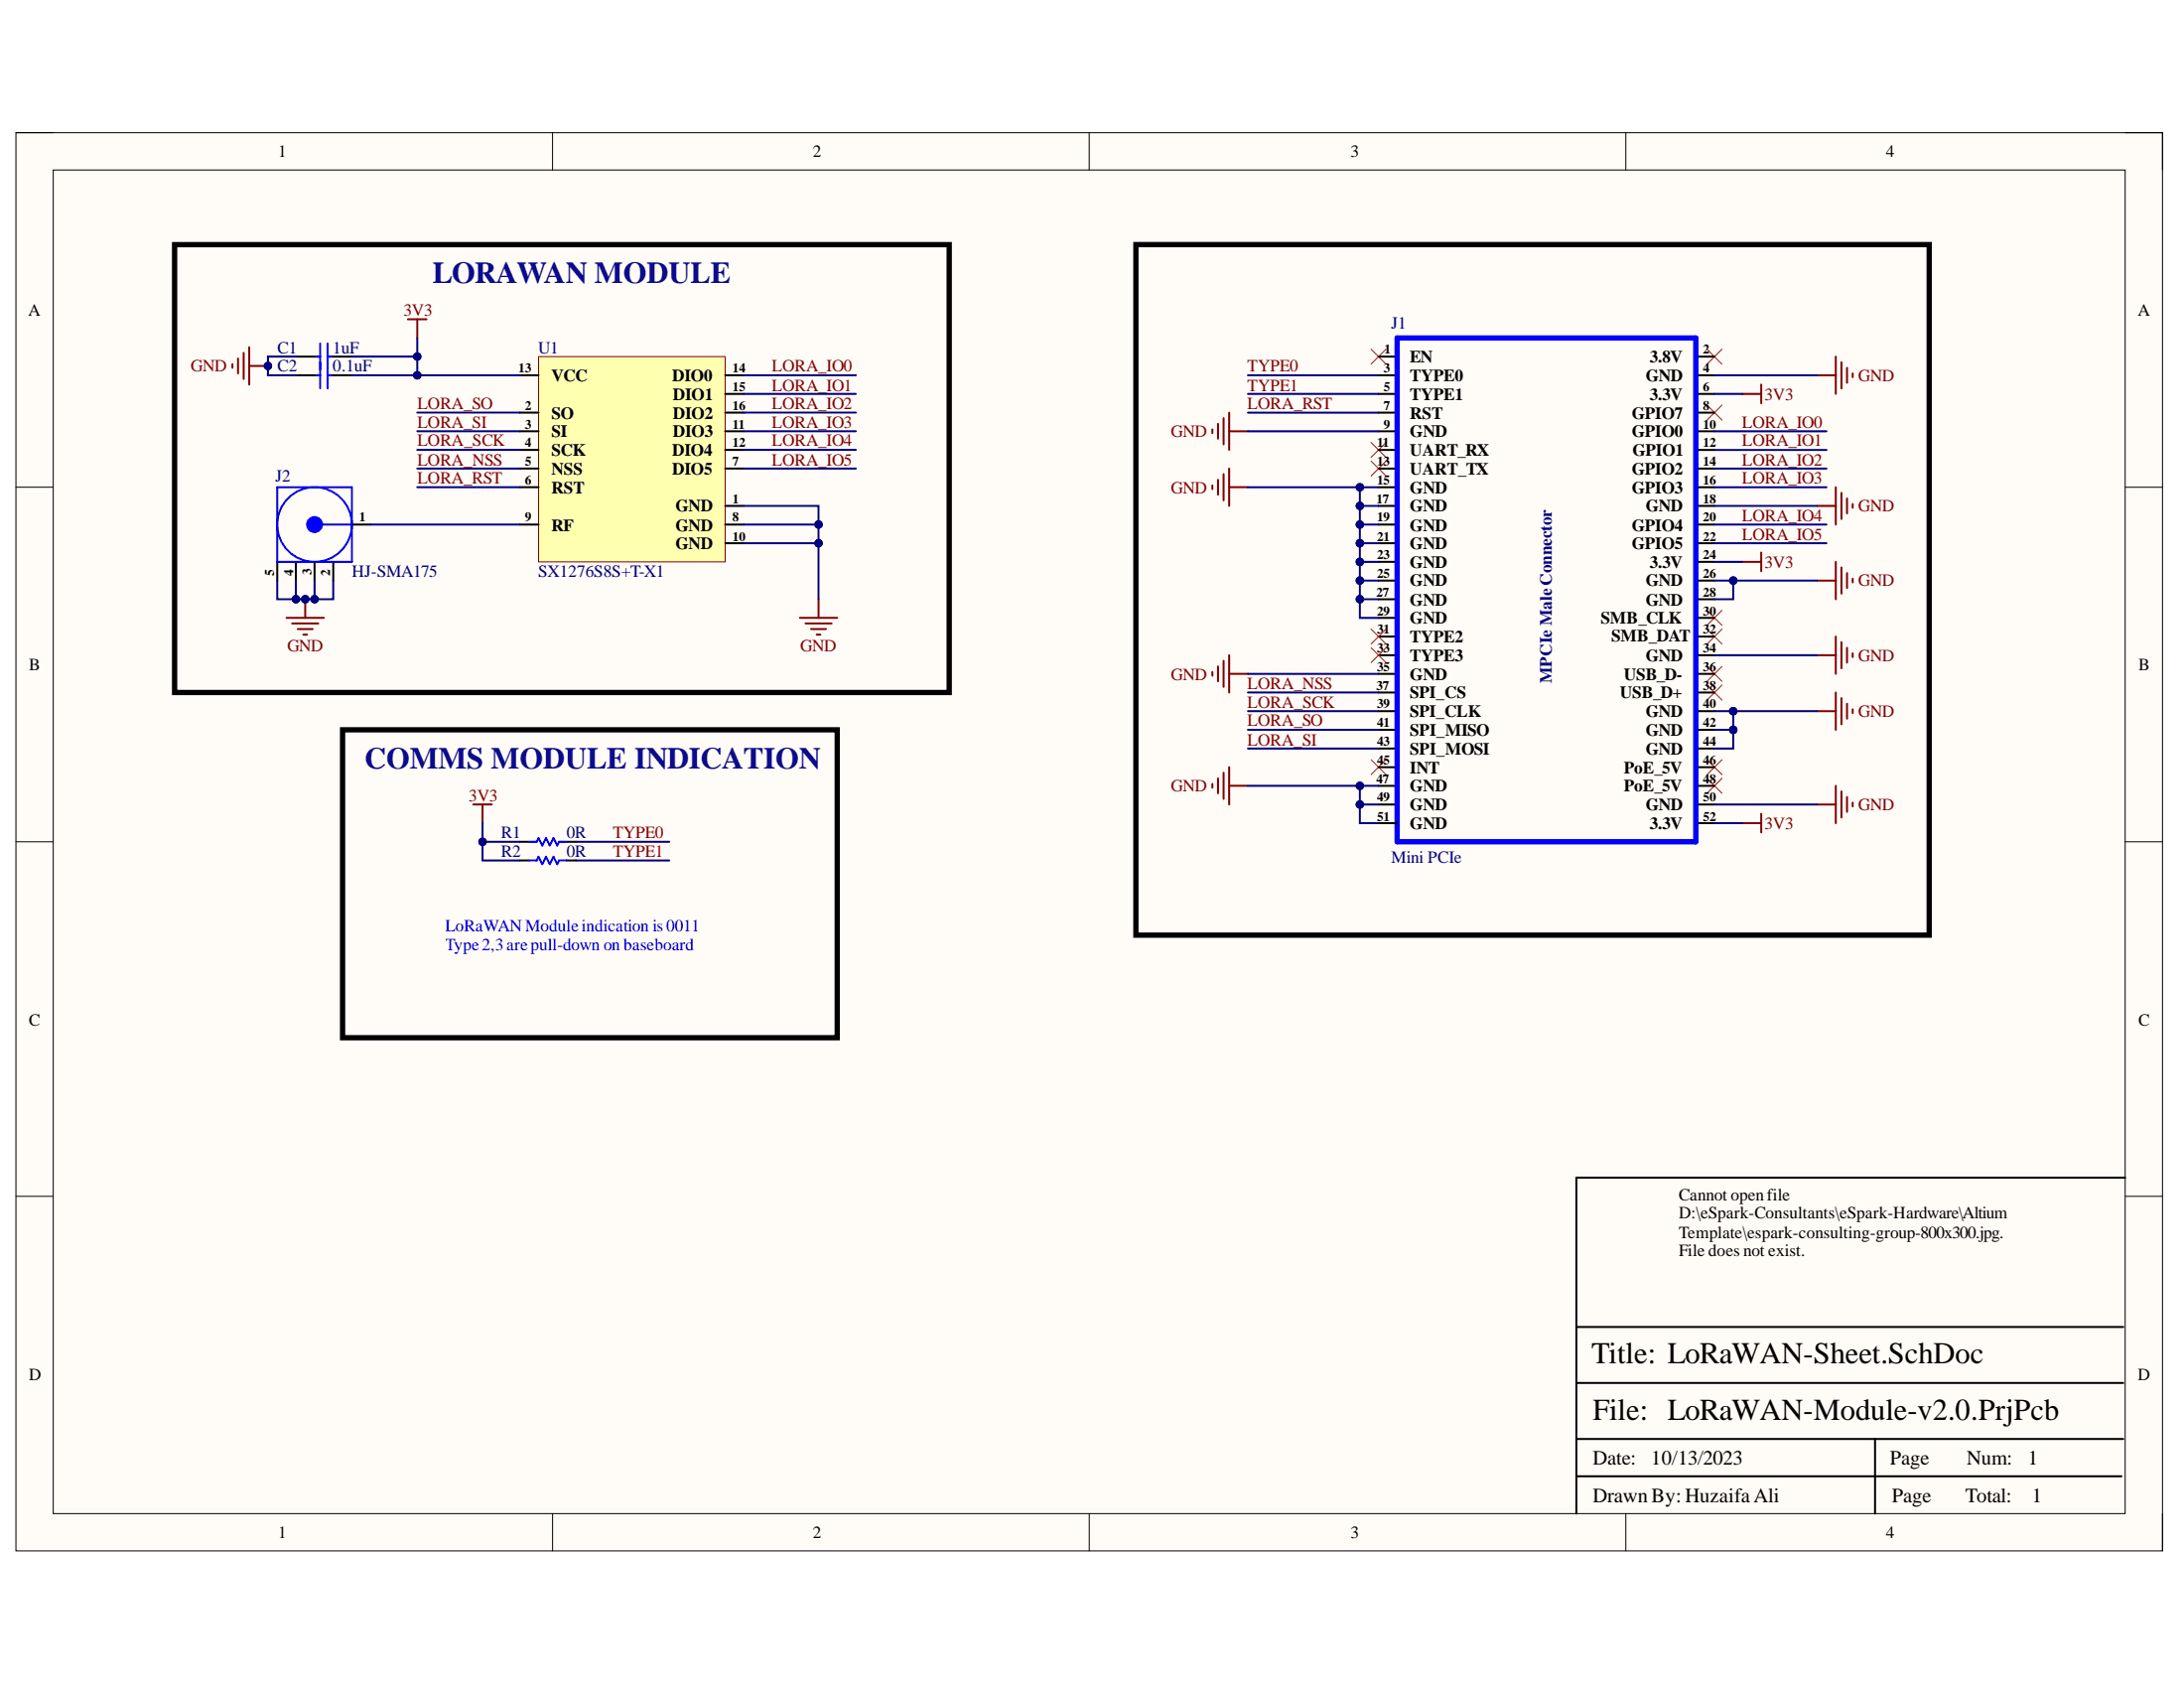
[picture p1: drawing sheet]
<svg xmlns="http://www.w3.org/2000/svg" width="279mm" height="216mm" viewBox="0 0 279 216" stroke-linecap="round" stroke-linejoin="round" font-family="sans-serif">
<path d="M2 17h274.6v181.4h-274.6z" fill-rule="evenodd" fill="#fffcf8"/>
<path d="M2 17h274.6v181.4h-274.6z" fill="none" stroke="#000" stroke-width=".13"/>
<path d="M6.8 21.7h265.1v171.9h-265.1z" fill-rule="evenodd" fill="#fffcf8"/>
<g fill="none" stroke="#000" stroke-width=".13">
<path d="M2 17h4.8M70.7 17v4.7M139.3 17v4.7M208 17v4.7M271.9 17h4.7v4.7M6.8 21.7h265.1v171.9h-265.1zM2 62.3h4.8M271.9 62.3h4.7M2 107.7h4.8M271.9 107.7h4.7M2 153h4.8M271.9 153h4.7"/>
<path d="M70.7 193.6v4.8M139.3 193.6v4.8M208 193.6v4.8M276.6 193.6v4.8"/>
</g>
<path d="M37.9 45.6h3.1M37.9 48h3.1M41.9 45.6h3.1M41.9 48h3.1M271.9 150.6h-70.2v43M201.7 176.9h69.9M201.7 169.7h69.9M201.7 188.8h69.7M201.7 184.1h69.9M239.9 184.1v9.5" fill="none" stroke="#000" stroke-width=".25"/>
<path d="M22.3 31.3h99.1v57.3h-99.1zM43.8 93.3h63.3v39.4h-63.3z" fill="none" stroke="#000" stroke-width=".68"/>
<g fill="none" stroke="#800000" stroke-width=".25">
<path d="M29.7 46.6v.4M30.5 45.8v2M31.2 45.1v3.4M31.9 44.4v4.8M31.9 46.8h2.4M52.2 40.8h2.4M53.4 40.8v2.4M102.3 79h4.8M103 79.7h3.4M104.7 76.6v2.4M103.8 80.5h1.9M104.5 81.2h.5"/>
<path d="M60.5 102.9h2.4M61.7 102.9v2.4"/>
</g>
<path d="M40.5 45.6h.5M40.5 48h.5M41 43.9v5.8M41.9 43.9v5.8M41.9 45.6h.5M41.9 48h.5" fill="none" stroke="#00f" stroke-width=".25"/>
<circle cx="34.3" cy="46.8" r=".48" fill="#000080"/>
<circle cx="34.3" cy="46.8" r=".48" fill="none" stroke="#000080" stroke-width=".13"/>
<path d="M36.7 79h4.7M37.4 79.7h3.3M39 76.6v2.4M38.1 80.5h1.9M38.8 81.2h.5" fill="none" stroke="#800000" stroke-width=".25"/>
<circle cx="39.1" cy="76.6" r=".48" fill="#000080"/>
<circle cx="39.1" cy="76.6" r=".48" fill="none" stroke="#000080" stroke-width=".13"/>
<path d="M68.9 45.6h23.9v26.3h-23.9z" fill-rule="evenodd" fill="#ffffb0"/>
<path d="M68.9 45.6h23.9v26.3h-23.9z" fill="none" stroke="#800000" stroke-width=".13"/>
<g fill="none" stroke="#000" stroke-width=".25">
<path d="M66.5 52.8h2.4M66.5 55.2h2.4M66.5 57.5h2.4M66.5 59.9h2.4M66.5 48h2.4M92.8 52.8h2.4M92.8 55.2h2.4M92.8 57.5h2.4M92.8 59.9h2.4M92.8 48h2.4M92.8 50.4h2.4M176.4 52.8h2.3"/>
<path d="M176.4 55.2h2.3M176.4 59.9h2.3M176.4 48h2.3M176.4 50.4h2.3M176.4 45.6h2.3M176.4 57.6h2.3M216.9 52.8h2.4M216.9 55.2h2.4M216.9 59.9h2.4M216.9 48h2.4M216.9 50.4h2.4M216.9 45.6h2.4"/>
<path d="M216.9 57.6h2.4M35.5 71.9v2.4M66.5 62.3h2.4M66.5 67.1h2.4M92.8 64.7h2.4M92.8 67.1h2.4M92.8 69.5h2.4M176.4 64.7h2.3M176.4 62.3h2.3M176.4 67.1h2.3M176.4 69.5h2.3M176.4 71.9h2.3"/>
<path d="M176.4 74.3h2.3M176.4 76.6h2.3M176.4 79h2.3M216.9 64.7h2.4M216.9 62.3h2.4M216.9 67.1h2.4M216.9 69.5h2.4M216.9 71.9h2.4M216.9 74.3h2.4M216.9 76.6h2.4M216.9 79h2.4M176.4 81.4h2.3"/>
<path d="M176.4 83.8h2.3M176.4 86.2h2.3M176.4 88.6h2.3M176.4 91h2.3M176.4 93.3h2.3M176.4 95.7h2.3M176.4 98.1h2.3M216.9 81.4h2.4M216.9 83.8h2.4M216.9 86.2h2.4M216.9 88.6h2.4M216.9 91h2.4"/>
<path d="M216.9 93.3h2.4M216.9 95.7h2.4M216.9 98.1h2.4M66.5 107.7h1.2M66.5 110.1h1.2M72.5 107.7h1.2M72.5 110.1h1.2M176.4 100.5h2.3M176.4 102.9h2.3M176.4 105.3h2.3M216.9 100.5h2.4M216.9 102.9h2.4"/>
<path d="M216.9 105.3h2.4"/>
</g>
<g fill="none" stroke="#800000" stroke-width=".25">
<path d="M155.1 54.9v.5M155.8 54.2v1.9M156.5 53.5v3.3M157.2 52.8v4.7M157.2 59.9v4.8M157.2 55.2h2.4M222.9 50.4h2.4M225.3 49.2v2.4M232.5 48h2.4M234.9 45.6v4.8M235.6 46.3v3.4M236.3 47v2"/>
<path d="M237 47.8v.4M155.1 62.1v.5M155.8 61.4v1.9M156.5 60.6v3.4M157.2 62.3h2.4M222.9 71.9h2.4M225.3 70.7v2.4M232.5 74.3h2.4M232.5 64.7h2.4M234.9 62.3v4.8M234.9 71.9v4.7M235.6 63v3.4"/>
<path d="M235.6 72.6v3.3M236.3 63.8v1.9M236.3 73.3v1.9M237 64.5v.4M237 74v.5M155.1 86v.4M155.8 85.2v1.9M155.8 99.6v1.9M156.5 84.5v3.4M156.5 98.8v3.4M157.2 83.8v4.8M157.2 98.1v4.8"/>
<path d="M157.2 86.2h2.4M232.5 91h2.4M232.5 83.8h2.4M234.9 81.4v4.8M234.9 88.6v4.7M235.6 82.1v3.4M235.6 89.3v3.3M236.3 82.9v1.9M236.3 90v1.9M237 83.6v.4M237 90.7v.5M155.1 100.3v.4"/>
<path d="M157.2 100.5h2.4M222.9 105.3h2.4M225.3 104.1v2.4M232.5 102.9h2.4M234.9 100.5v4.8M235.6 101.2v3.4M236.3 101.9v1.9M237 102.7v.4"/>
</g>
<g fill="none" stroke="#f00" stroke-width=".13">
<path d="M175.4 56.6l1.9 1.9M175.4 59l1.9 1.9M175.4 44.7l1.9 1.9M177.3 56.6l-1.9 1.9M177.3 59l-1.9 1.9M177.3 44.7l-1.9 1.9M218.4 44.7l1.9 1.9M218.4 51.8l1.9 1.9M220.3 44.7l-1.9 1.9M220.3 51.8l-1.9 1.9M218.4 78.1l1.9 1.9M220.3 78.1l-1.9 1.9"/>
<path d="M175.4 97.2l1.9 1.9M175.4 80.5l1.9 1.9M175.4 82.9l1.9 1.9M177.3 97.2l-1.9 1.9M177.3 80.5l-1.9 1.9M177.3 82.9l-1.9 1.9M218.4 80.5l1.9 1.9M218.4 85.2l1.9 1.9M218.4 87.6l1.9 1.9M218.4 97.2l1.9 1.9M218.4 99.6l1.9 1.9M220.3 80.5l-1.9 1.9"/>
<path d="M220.3 85.2l-1.9 1.9M220.3 87.6l-1.9 1.9M220.3 97.2l-1.9 1.9M220.3 99.6l-1.9 1.9"/>
</g>
<path d="M145.3 31.3h101.5v88.3h-101.5z" fill="none" stroke="#000" stroke-width=".68"/>
<path d="M178.7 43.2h38.2v64.5h-38.2z" fill="none" stroke="#00f" stroke-width=".68"/>
<g fill="none" stroke="#00f" stroke-width=".25">
<path d="M67.7 107.7h1l.2-.5 .5 .9 .5-.9 .4 .9 .5-.9 .5 .9 .2-.4h1M67.7 110.1h1l.2-.5 .5 .9 .5-.9 .4 .9 .5-.9 .5 .9 .2-.4h1"/>
<circle cx="40.2" cy="67.1" r="4.8"/>
</g>
<circle cx="40.2" cy="67.1" r=".96" fill="#00f"/>
<g fill="none" stroke="#00f" stroke-width=".25">
<path d="M35.5 62.3h9.5v9.6h-9.5zM41.2 67.1h3.8"/>
<circle cx="40.2" cy="67.1" r=".96"/>
</g>
<path d="M37.9 71.9v2.4M40.2 71.9v2.4M42.6 71.9v2.4M45 67.1h2.4" fill="none" stroke="#000" stroke-width=".25"/>
<path d="M61.7 105.3v2.4h4.8" fill="none" stroke="#000080" stroke-width=".25"/>
<circle cx="61.7" cy="107.7" r=".48" fill="#000080"/>
<circle cx="61.7" cy="107.7" r=".48" fill="none" stroke="#000080" stroke-width=".13"/>
<path d="M61.7 107.7v2.4h4.8M73.7 107.7h11.9M73.7 110.1h11.9" fill="none" stroke="#000080" stroke-width=".25"/>
<circle cx="61.7" cy="107.7" r=".48" fill="#000080"/>
<circle cx="61.7" cy="107.7" r=".48" fill="none" stroke="#000080" stroke-width=".13"/>
<path d="M53.4 52.8h13.1M53.4 55.2h13.1M53.4 57.5h13.1M53.4 59.9h13.1M95.2 52.8h14.3M95.2 55.2h14.3M95.2 57.5h14.3M95.2 59.9h14.3M95.2 48h14.3M95.2 50.4h14.3M53.4 62.3h13.1M95.2 69.5h9.5v7.1" fill="none" stroke="#000080" stroke-width=".25"/>
<circle cx="104.7" cy="69.5" r=".48" fill="#000080"/>
<circle cx="104.7" cy="69.5" r=".48" fill="none" stroke="#000080" stroke-width=".13"/>
<path d="M95.2 67.1h9.5v2.4" fill="none" stroke="#000080" stroke-width=".25"/>
<circle cx="104.7" cy="67.1" r=".48" fill="#000080"/>
<circle cx="104.7" cy="67.1" r=".48" fill="none" stroke="#000080" stroke-width=".13"/>
<circle cx="104.7" cy="69.5" r=".48" fill="#000080"/>
<circle cx="104.7" cy="69.5" r=".48" fill="none" stroke="#000080" stroke-width=".13"/>
<path d="M95.2 64.7h9.5v2.4" fill="none" stroke="#000080" stroke-width=".25"/>
<circle cx="104.7" cy="67.1" r=".48" fill="#000080"/>
<circle cx="104.7" cy="67.1" r=".48" fill="none" stroke="#000080" stroke-width=".13"/>
<path d="M53.4 43.2v4.8h13.1" fill="none" stroke="#000080" stroke-width=".25"/>
<circle cx="53.4" cy="45.6" r=".48" fill="#000080"/>
<circle cx="53.4" cy="45.6" r=".48" fill="none" stroke="#000080" stroke-width=".13"/>
<circle cx="53.4" cy="48" r=".48" fill="#000080"/>
<circle cx="53.4" cy="48" r=".48" fill="none" stroke="#000080" stroke-width=".13"/>
<path d="M45 45.6h8.4M47.4 67.1h19.1" fill="none" stroke="#000080" stroke-width=".25"/>
<circle cx="53.4" cy="45.6" r=".48" fill="#000080"/>
<circle cx="53.4" cy="45.6" r=".48" fill="none" stroke="#000080" stroke-width=".13"/>
<path d="M45 48h8.4" fill="none" stroke="#000080" stroke-width=".25"/>
<circle cx="53.4" cy="48" r=".48" fill="#000080"/>
<circle cx="53.4" cy="48" r=".48" fill="none" stroke="#000080" stroke-width=".13"/>
<path d="M37.9 45.6h-3.6v2.4h3.6" fill="none" stroke="#000080" stroke-width=".25"/>
<circle cx="34.3" cy="46.8" r=".48" fill="#000080"/>
<circle cx="34.3" cy="46.8" r=".48" fill="none" stroke="#000080" stroke-width=".13"/>
<path d="M40.2 74.3v2.3" fill="none" stroke="#000080" stroke-width=".25"/>
<circle cx="40.2" cy="76.6" r=".48" fill="#000080"/>
<circle cx="40.2" cy="76.6" r=".48" fill="none" stroke="#000080" stroke-width=".13"/>
<path d="M37.9 74.3v2.3" fill="none" stroke="#000080" stroke-width=".25"/>
<circle cx="37.9" cy="76.6" r=".48" fill="#000080"/>
<circle cx="37.9" cy="76.6" r=".48" fill="none" stroke="#000080" stroke-width=".13"/>
<path d="M35.5 74.3v2.3h7.1v-2.3" fill="none" stroke="#000080" stroke-width=".25"/>
<circle cx="40.2" cy="76.6" r=".48" fill="#000080"/>
<circle cx="40.2" cy="76.6" r=".48" fill="none" stroke="#000080" stroke-width=".13"/>
<circle cx="39.1" cy="76.6" r=".48" fill="#000080"/>
<circle cx="39.1" cy="76.6" r=".48" fill="none" stroke="#000080" stroke-width=".13"/>
<circle cx="37.9" cy="76.6" r=".48" fill="#000080"/>
<circle cx="37.9" cy="76.6" r=".48" fill="none" stroke="#000080" stroke-width=".13"/>
<path d="M159.6 52.8h16.8M159.6 55.2h16.8M174 64.7h2.4" fill="none" stroke="#000080" stroke-width=".25"/>
<circle cx="174" cy="64.7" r=".48" fill="#000080"/>
<circle cx="174" cy="64.7" r=".48" fill="none" stroke="#000080" stroke-width=".13"/>
<path d="M174 67.1h2.4" fill="none" stroke="#000080" stroke-width=".25"/>
<circle cx="174" cy="67.1" r=".48" fill="#000080"/>
<circle cx="174" cy="67.1" r=".48" fill="none" stroke="#000080" stroke-width=".13"/>
<path d="M174 69.5h2.4" fill="none" stroke="#000080" stroke-width=".25"/>
<circle cx="174" cy="69.5" r=".48" fill="#000080"/>
<circle cx="174" cy="69.5" r=".48" fill="none" stroke="#000080" stroke-width=".13"/>
<path d="M174 71.9h2.4" fill="none" stroke="#000080" stroke-width=".25"/>
<circle cx="174" cy="71.9" r=".48" fill="#000080"/>
<circle cx="174" cy="71.9" r=".48" fill="none" stroke="#000080" stroke-width=".13"/>
<path d="M174 74.3h2.4" fill="none" stroke="#000080" stroke-width=".25"/>
<circle cx="174" cy="74.3" r=".48" fill="#000080"/>
<circle cx="174" cy="74.3" r=".48" fill="none" stroke="#000080" stroke-width=".13"/>
<path d="M174 76.6h2.4" fill="none" stroke="#000080" stroke-width=".25"/>
<circle cx="174" cy="76.6" r=".48" fill="#000080"/>
<circle cx="174" cy="76.6" r=".48" fill="none" stroke="#000080" stroke-width=".13"/>
<path d="M159.6 86.2h16.8M174 100.5v2.4h2.4" fill="none" stroke="#000080" stroke-width=".25"/>
<circle cx="174" cy="102.9" r=".48" fill="#000080"/>
<circle cx="174" cy="102.9" r=".48" fill="none" stroke="#000080" stroke-width=".13"/>
<circle cx="174" cy="100.5" r=".48" fill="#000080"/>
<circle cx="174" cy="100.5" r=".48" fill="none" stroke="#000080" stroke-width=".13"/>
<path d="M174 102.9v2.4h2.4" fill="none" stroke="#000080" stroke-width=".25"/>
<circle cx="174" cy="102.9" r=".48" fill="#000080"/>
<circle cx="174" cy="102.9" r=".48" fill="none" stroke="#000080" stroke-width=".13"/>
<g fill="none" stroke="#000080" stroke-width=".25">
<path d="M219.3 57.6h14.4M219.3 59.9h14.4M219.3 50.4h3.6M219.3 48h13.2M219.3 62.3h14.4M219.3 69.5h14.4M219.3 67.1h14.4M219.3 71.9h3.6M219.3 64.7h13.2M221.7 74.3v2.3h-2.4M159.6 93.3h16.8M159.6 95.7h16.8"/>
<path d="M159.6 91h16.8M159.6 88.6h16.8M219.3 83.8h13.2M219.3 102.9h13.2M219.3 105.3h3.6"/>
</g>
<circle cx="221.7" cy="74.3" r=".48" fill="#000080"/>
<circle cx="221.7" cy="74.3" r=".48" fill="none" stroke="#000080" stroke-width=".13"/>
<path d="M221.7 91v2.3h-2.4" fill="none" stroke="#000080" stroke-width=".25"/>
<circle cx="221.7" cy="93.3" r=".48" fill="#000080"/>
<circle cx="221.7" cy="93.3" r=".48" fill="none" stroke="#000080" stroke-width=".13"/>
<circle cx="221.7" cy="91" r=".48" fill="#000080"/>
<circle cx="221.7" cy="91" r=".48" fill="none" stroke="#000080" stroke-width=".13"/>
<path d="M221.7 93.3v2.4h-2.4" fill="none" stroke="#000080" stroke-width=".25"/>
<circle cx="221.7" cy="93.3" r=".48" fill="#000080"/>
<circle cx="221.7" cy="93.3" r=".48" fill="none" stroke="#000080" stroke-width=".13"/>
<path d="M159.6 48h16.8M159.6 50.4h16.8M219.3 55.2h14.4M159.6 100.5h16.8" fill="none" stroke="#000080" stroke-width=".25"/>
<circle cx="174" cy="100.5" r=".48" fill="#000080"/>
<circle cx="174" cy="100.5" r=".48" fill="none" stroke="#000080" stroke-width=".13"/>
<path d="M159.6 62.3h16.8" fill="none" stroke="#000080" stroke-width=".25"/>
<circle cx="174" cy="62.3" r=".48" fill="#000080"/>
<circle cx="174" cy="62.3" r=".48" fill="none" stroke="#000080" stroke-width=".13"/>
<path d="M174 62.3v16.7h2.4" fill="none" stroke="#000080" stroke-width=".25"/>
<circle cx="174" cy="76.6" r=".48" fill="#000080"/>
<circle cx="174" cy="76.6" r=".48" fill="none" stroke="#000080" stroke-width=".13"/>
<circle cx="174" cy="74.3" r=".48" fill="#000080"/>
<circle cx="174" cy="74.3" r=".48" fill="none" stroke="#000080" stroke-width=".13"/>
<circle cx="174" cy="71.9" r=".48" fill="#000080"/>
<circle cx="174" cy="71.9" r=".48" fill="none" stroke="#000080" stroke-width=".13"/>
<circle cx="174" cy="69.5" r=".48" fill="#000080"/>
<circle cx="174" cy="69.5" r=".48" fill="none" stroke="#000080" stroke-width=".13"/>
<circle cx="174" cy="67.1" r=".48" fill="#000080"/>
<circle cx="174" cy="67.1" r=".48" fill="none" stroke="#000080" stroke-width=".13"/>
<circle cx="174" cy="64.7" r=".48" fill="#000080"/>
<circle cx="174" cy="64.7" r=".48" fill="none" stroke="#000080" stroke-width=".13"/>
<circle cx="174" cy="62.3" r=".48" fill="#000080"/>
<circle cx="174" cy="62.3" r=".48" fill="none" stroke="#000080" stroke-width=".13"/>
<path d="M219.3 91h13.2" fill="none" stroke="#000080" stroke-width=".25"/>
<circle cx="221.7" cy="91" r=".48" fill="#000080"/>
<circle cx="221.7" cy="91" r=".48" fill="none" stroke="#000080" stroke-width=".13"/>
<path d="M219.3 74.3h13.2" fill="none" stroke="#000080" stroke-width=".25"/>
<circle cx="221.7" cy="74.3" r=".48" fill="#000080"/>
<circle cx="221.7" cy="74.3" r=".48" fill="none" stroke="#000080" stroke-width=".13"/>
<g font-size="3.9" fill="#0b0b8e">
<text x="55.3" y="36.2">LORAWAN MODULE</text>
<text x="46.6" y="98.3">COMMS MODULE INDICATION</text>
</g>
<g font-size="3.9">
<text x="203.6" y="174.4">Title: LoRaWAN-Sheet.SchDoc</text>
<text x="203.8" y="181.6">File: LoRaWAN-Module-v2.0.PrjPcb</text>
</g>
<g font-size="2.6">
<text x="203.8" y="187.3">Date:</text>
<text x="211.2" y="187.3">10/13/2023</text>
<text x="241.8" y="187.3">Page</text>
<text x="251.6" y="187.3">Num:</text>
<text x="259.5" y="187.3">1</text>
<text x="203.8" y="192.1">Drawn By: HuzaifaAli</text>
<text x="242.1" y="192.1">Page</text>
<text x="251.4" y="192.1">Total:</text>
<text x="260" y="192.1">1</text>
</g>
<g font-size="2.2">
<text x="35.6" y="20.1">1</text>
<text x="104" y="20.1">2</text>
<text x="172.8" y="20.1">3</text>
<text x="241.3" y="20.1">4</text>
<text x="3.6" y="40.4">A</text>
<text x="273.5" y="40.4">A</text>
<text x="180.4" y="46.4">EN</text>
<text x="211" y="46.4">3.8V</text>
<text x="70.5" y="53.5">SO</text>
<text x="70.5" y="48.7">VCC</text>
<text x="86" y="48.7">DIO0</text>
<text x="86.1" y="51.2">DIO1</text>
<text x="86.1" y="53.5">DIO2</text>
<text x="180.4" y="48.7">TYPE0</text>
<text x="180.4" y="51.2">TYPE1</text>
<text x="180.4" y="53.5">RST</text>
<text x="208.8" y="53.5">GPIO7</text>
<text x="210.5" y="48.7">GND</text>
<text x="211" y="51.2">3.3V</text>
<text x="70.5" y="55.9">SI</text>
<text x="70.5" y="58.3">SCK</text>
<text x="86" y="58.3">DIO4</text>
<text x="86.1" y="55.9">DIO3</text>
<text x="180.4" y="55.9">GND</text>
<text x="180.4" y="58.3">UART_RX</text>
<text x="208.8" y="55.9">GPIO0</text>
<text x="208.8" y="58.3">GPIO1</text>
<text x="70.5" y="60.7">NSS</text>
<text x="70.5" y="63.1">RST</text>
<text x="86" y="60.7">DIO5</text>
<text x="86.4" y="65.4">GND</text>
<text x="180.4" y="60.7">UART_TX</text>
<text x="180.4" y="63.1">GND</text>
<text x="180.4" y="65.4">GND</text>
<text x="208.8" y="60.7">GPIO2</text>
<text x="208.8" y="63.1">GPIO3</text>
<text x="210.5" y="65.4">GND</text>
<text x="70.5" y="67.9">RF</text>
<text x="86.4" y="67.9">GND</text>
<text x="86.4" y="70.3">GND</text>
<text x="180.4" y="67.9">GND</text>
<text x="180.4" y="70.3">GND</text>
<text x="208.8" y="67.9">GPIO4</text>
<text x="208.8" y="70.3">GPIO5</text>
<text x="180.4" y="72.6">GND</text>
<text x="180.4" y="75">GND</text>
<text x="180.4" y="77.4">GND</text>
<text x="210.5" y="75">GND</text>
<text x="210.5" y="77.4">GND</text>
<text x="211" y="72.6">3.3V</text>
<text x="180.4" y="79.8">GND</text>
<text x="180.4" y="82.2">TYPE2</text>
<text x="204.8" y="79.8">SMB_CLK</text>
<text x="206.1" y="82.1">SMB_DAT</text>
<text x="3.7" y="85.7">B</text>
<text x="180.4" y="84.5">TYPE3</text>
<text x="180.4" y="87">GND</text>
<text x="180.4" y="89.3">SPI_CS</text>
<text x="207.2" y="89.3">USB_D+</text>
<text x="207.7" y="87">USB_D-</text>
<text x="210.5" y="84.5">GND</text>
<text x="273.6" y="85.7">B</text>
<text x="180.4" y="91.7">SPI_CLK</text>
<text x="180.4" y="94.1">SPI_MISO</text>
<text x="210.5" y="91.7">GND</text>
<text x="210.5" y="94.1">GND</text>
<text x="180.4" y="96.5">SPI_MOSI</text>
<text x="180.4" y="98.9">INT</text>
<text x="180.4" y="101.3">GND</text>
<text x="207.7" y="98.9">PoE_5V</text>
<text x="207.7" y="101.3">PoE_5V</text>
<text x="210.5" y="96.5">GND</text>
<text x="180.4" y="103.6">GND</text>
<text x="180.4" y="106.1">GND</text>
<text x="210.5" y="103.6">GND</text>
<text x="211" y="106.1">3.3V</text>
<text x="3.7" y="131.1">C</text>
<text x="273.6" y="131.1">C</text>
<text x="214.8" y="153.5">Cannot openfile</text>
<text x="214.8" y="155.9">D:\eSpark-Consultants\eSpark-Hardware\Altium</text>
<text x="214.8" y="158.3">Template\espark-consulting-group-800x300.jpg.</text>
<text x="214.8" y="160.7">File does not exist.</text>
<text x="3.7" y="176.5">D</text>
<text x="273.5" y="176.5">D</text>
<text x="35.6" y="196.8">1</text>
<text x="104" y="196.8">2</text>
<text x="172.8" y="196.8">3</text>
<text x="241.3" y="196.8">4</text>
</g>
<g font-size="2.2" fill="#800000">
<text x="51.6" y="40.4">3V3</text>
<text x="24.4" y="47.5">GND</text>
<text x="98.8" y="47.5">LORA_IO0</text>
<text x="159.6" y="47.5">TYPE0</text>
<text x="53.4" y="52.4">LORA_SO</text>
<text x="98.8" y="50">LORA_IO1</text>
<text x="98.8" y="52.4">LORA_IO2</text>
<text x="159.6" y="52.4">LORA_RST</text>
<text x="159.6" y="50">TYPE1</text>
<text x="225.7" y="51.2">3V3</text>
<text x="237.7" y="48.7">GND</text>
<text x="53.4" y="54.7">LORA_SI</text>
<text x="53.4" y="57.1">LORA_SCK</text>
<text x="53.4" y="59.5">LORA_NSS</text>
<text x="98.8" y="54.7">LORA_IO3</text>
<text x="98.8" y="57.1">LORA_IO4</text>
<text x="98.8" y="59.5">LORA_IO5</text>
<text x="149.8" y="55.9">GND</text>
<text x="222.9" y="54.7">LORA_IO0</text>
<text x="222.9" y="57.1">LORA_IO1</text>
<text x="222.9" y="59.5">LORA_IO2</text>
<text x="53.4" y="61.9">LORA_RST</text>
<text x="149.8" y="63.1">GND</text>
<text x="222.9" y="61.9">LORA_IO3</text>
<text x="237.7" y="65.4">GND</text>
<text x="222.9" y="69.1">LORA_IO5</text>
<text x="222.9" y="66.6">LORA_IO4</text>
<text x="225.7" y="72.6">3V3</text>
<text x="237.7" y="75">GND</text>
<text x="36.8" y="83.3">GND</text>
<text x="102.4" y="83.3">GND</text>
<text x="149.8" y="87">GND</text>
<text x="159.6" y="88.2">LORA_NSS</text>
<text x="237.7" y="84.5">GND</text>
<text x="159.6" y="92.9">LORA_SO</text>
<text x="159.6" y="95.3">LORA_SI</text>
<text x="159.6" y="90.5">LORA_SCK</text>
<text x="237.7" y="91.7">GND</text>
<text x="149.8" y="101.3">GND</text>
<text x="60" y="102.4">3V3</text>
<text x="78.4" y="107.2">TYPE0</text>
<text x="225.7" y="106.1">3V3</text>
<text x="237.7" y="103.6">GND</text>
<text x="78.4" y="109.6">TYPE1</text>
</g>
<g font-size="2.2" fill="#000080">
<text x="35.5" y="45.2">C1</text>
<text x="35.5" y="47.5">C2</text>
<text x="42.6" y="45.2">1uF</text>
<text x="42.6" y="47.5">0.1uF</text>
<text x="68.9" y="45.2">U1</text>
<text x="178" y="42.1">J1</text>
<text x="35.2" y="61.6">J2</text>
<text x="45" y="73.8">HJ-SMA175</text>
<text x="68.9" y="73.8">SX1276S8S+T-X1</text>
<text x="198.5" y="87.4" transform="rotate(-90 198.5 87.4)">MPCIe Male Connector</text>
<text x="64.1" y="107.2">R1</text>
<text x="72.5" y="107.2">0R</text>
<text x="64.1" y="109.6">R2</text>
<text x="72.5" y="109.6">0R</text>
<text x="178" y="110.4">Mini PCIe</text>
</g>
<g font-size="2.2" fill="#00f">
<text x="56.9" y="119.2">LoRaWAN Moduleindication is 0011</text>
<text x="56.9" y="121.5">Type2,3are pull-down on baseboard</text>
</g>
<g font-size="1.7">
<text x="66.3" y="47.6">13</text>
<text x="93.7" y="47.6">14</text>
<text x="177" y="47.6">3</text>
<text x="177.1" y="45.3">1</text>
<text x="217.9" y="45.3">2</text>
<text x="217.9" y="47.6">4</text>
<text x="67.2" y="52.4">2</text>
<text x="93.7" y="50.1">15</text>
<text x="93.7" y="52.4">16</text>
<text x="177" y="50.1">5</text>
<text x="177" y="52.4">7</text>
<text x="217.9" y="50.1">6</text>
<text x="217.9" y="52.4">8</text>
<text x="67.2" y="54.8">3</text>
<text x="67.2" y="57.2">4</text>
<text x="67.2" y="59.6">5</text>
<text x="93.7" y="59.6">7</text>
<text x="93.7" y="54.8">11</text>
<text x="93.7" y="57.2">12</text>
<text x="176.2" y="57.2">11</text>
<text x="176.2" y="59.6">13</text>
<text x="177" y="54.8">9</text>
<text x="217.9" y="54.8">10</text>
<text x="217.9" y="57.2">12</text>
<text x="217.9" y="59.6">14</text>
<text x="67.2" y="62">6</text>
<text x="93.7" y="64.3">1</text>
<text x="176.1" y="64.3">17</text>
<text x="176.2" y="62">15</text>
<text x="217.9" y="62">16</text>
<text x="217.9" y="64.3">18</text>
<text x="46" y="66.7">1</text>
<text x="67.2" y="66.7">9</text>
<text x="93.7" y="66.7">8</text>
<text x="93.7" y="69.2">10</text>
<text x="176.2" y="66.7">19</text>
<text x="176.2" y="69.2">21</text>
<text x="176.2" y="71.5">23</text>
<text x="217.9" y="66.7">20</text>
<text x="217.9" y="69.2">22</text>
<text x="217.9" y="71.5">24</text>
<text x="35.1" y="73.6" transform="rotate(-90 35.1 73.6)">5</text>
<text x="37.5" y="73.6" transform="rotate(-90 37.5 73.6)">4</text>
<text x="39.9" y="73.6" transform="rotate(-90 39.9 73.6)">3</text>
<text x="42.2" y="73.6" transform="rotate(-90 42.2 73.6)">2</text>
<text x="176.1" y="76.3">27</text>
<text x="176.2" y="73.9">25</text>
<text x="217.9" y="73.9">26</text>
<text x="217.9" y="76.3">28</text>
<text x="176.2" y="78.7">29</text>
<text x="176.2" y="81.1">31</text>
<text x="176.2" y="83.4">33</text>
<text x="217.9" y="78.7">30</text>
<text x="217.9" y="81.1">32</text>
<text x="217.9" y="83.4">34</text>
<text x="176.1" y="88.2">37</text>
<text x="176.2" y="85.9">35</text>
<text x="217.9" y="85.9">36</text>
<text x="217.9" y="88.2">38</text>
<text x="176.2" y="90.6">39</text>
<text x="176.2" y="93">41</text>
<text x="176.2" y="95.4">43</text>
<text x="217.9" y="90.6">40</text>
<text x="217.9" y="93">42</text>
<text x="217.9" y="95.4">44</text>
<text x="176.1" y="100.2">47</text>
<text x="176.2" y="97.8">45</text>
<text x="217.9" y="97.8">46</text>
<text x="217.9" y="100.2">48</text>
<text x="176.2" y="102.5">49</text>
<text x="176.2" y="105">51</text>
<text x="217.9" y="102.5">50</text>
<text x="217.9" y="105">52</text>
</g>
</svg>
